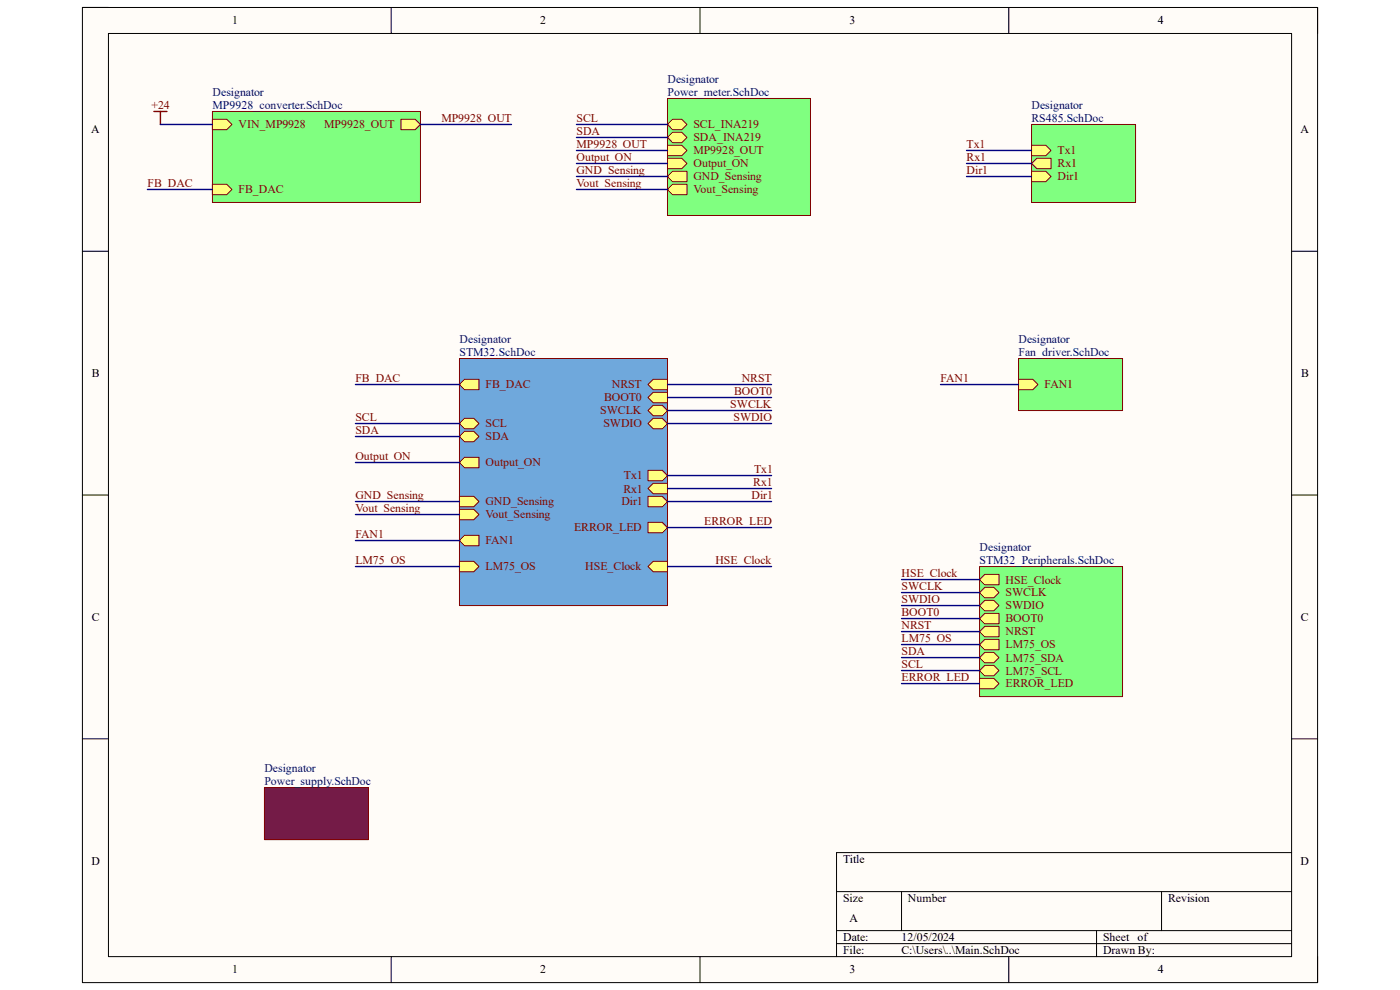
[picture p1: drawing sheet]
<svg xmlns="http://www.w3.org/2000/svg" width="297mm" height="210mm" viewBox="0 0 297 210" stroke-linecap="round" stroke-linejoin="round" font-family="sans-serif">
<path d="M17.5 1.6h262v206.8h-262z" fill-rule="evenodd" fill="#fffcf8"/>
<path d="M17.5 1.6h262v206.8h-262z" fill="none" stroke="#000" stroke-width=".21"/>
<path d="M23 7.1h251v195.8h-251z" fill-rule="evenodd" fill="#fffcf8"/>
<g fill="none" stroke="#000" stroke-width=".21">
<path d="M17.5 1.6h5.5M23 7.1h251v195.8h-251zM83 1.6v5.5M148.5 1.6v5.5M214 1.6v5.5M274 1.6h5.5v5.5M17.5 53.3h5.5M274 53.3h5.5M17.5 105h5.5M274 105h5.5M17.5 156.7h5.5M274 156.7h5.5"/>
<path d="M177.5 189.1h96.5M177.5 197.4h96.5M191.3 189.1v8.3M232.6 197.4v5.5M246.4 189.1v8.3M274 180.9h-96.5v22M83 202.9v5.5M148.5 202.9v5.5M177.5 200.2h96.5M214 202.9v5.5M279.5 202.9v5.5"/>
</g>
<path d="M218.8 26.4h22.1v16.6h-22.1z" fill-rule="evenodd" fill="#80ff80"/>
<path d="M218.8 26.4h22.1v16.6h-22.1z" fill="none" stroke="#800000" stroke-width=".21"/>
<path d="M218.8 30.8h3.1l1.1 1.1-1.1 1.1h-3.1z" fill-rule="evenodd" fill="#ffff80"/>
<path d="M218.8 30.8h3.1l1.1 1.1-1.1 1.1h-3.1z" fill="none" stroke="#800000" stroke-width=".21"/>
<path d="M218.8 34.7l1.1-1.1h3.1v2.2h-3.1z" fill-rule="evenodd" fill="#ffff80"/>
<path d="M218.8 34.7l1.1-1.1h3.1v2.2h-3.1z" fill="none" stroke="#800000" stroke-width=".21"/>
<path d="M218.8 36.3h3.1l1.1 1.1-1.1 1.1h-3.1z" fill-rule="evenodd" fill="#ffff80"/>
<path d="M218.8 36.3h3.1l1.1 1.1-1.1 1.1h-3.1z" fill="none" stroke="#800000" stroke-width=".21"/>
<path d="M56.1 167.1h22.1v11h-22.1z" fill-rule="evenodd" fill="#741b47"/>
<path d="M56.1 167.1h22.1v11h-22.1z" fill="none" stroke="#800000" stroke-width=".21"/>
<path d="M216.1 76.1h22v11h-22z" fill-rule="evenodd" fill="#80ff80"/>
<path d="M216.1 76.1h22v11h-22z" fill="none" stroke="#800000" stroke-width=".21"/>
<path d="M216.1 80.5h3l1.1 1.1-1.1 1.1h-3z" fill-rule="evenodd" fill="#ffff80"/>
<path d="M216.1 80.5h3l1.1 1.1-1.1 1.1h-3z" fill="none" stroke="#800000" stroke-width=".21"/>
<path d="M207.8 120.2h30.3v27.6h-30.3z" fill-rule="evenodd" fill="#80ff80"/>
<path d="M207.8 120.2h30.3v27.6h-30.3z" fill="none" stroke="#800000" stroke-width=".21"/>
<path d="M208.9 121.8h3v2.2h-3l-1.1-1.1z" fill-rule="evenodd" fill="#ffff80"/>
<path d="M208.9 121.8h3v2.2h-3l-1.1-1.1z" fill="none" stroke="#800000" stroke-width=".21"/>
<path d="M208.9 124.6h1.9l1.1 1.1-1.1 1.1h-1.9l-1.1-1.1z" fill-rule="evenodd" fill="#ffff80"/>
<path d="M208.9 124.6h1.9l1.1 1.1-1.1 1.1h-1.9l-1.1-1.1z" fill="none" stroke="#800000" stroke-width=".21"/>
<path d="M208.9 127.4h1.9l1.1 1.1-1.1 1.1h-1.9l-1.1-1.1z" fill-rule="evenodd" fill="#ffff80"/>
<path d="M208.9 127.4h1.9l1.1 1.1-1.1 1.1h-1.9l-1.1-1.1z" fill="none" stroke="#800000" stroke-width=".21"/>
<path d="M208.9 130.1h3v2.2h-3l-1.1-1.1z" fill-rule="evenodd" fill="#ffff80"/>
<path d="M208.9 130.1h3v2.2h-3l-1.1-1.1z" fill="none" stroke="#800000" stroke-width=".21"/>
<path d="M208.9 132.9h3v2.2h-3l-1.1-1.1z" fill-rule="evenodd" fill="#ffff80"/>
<path d="M208.9 132.9h3v2.2h-3l-1.1-1.1z" fill="none" stroke="#800000" stroke-width=".21"/>
<path d="M207.8 136.7l1.1-1.1h3v2.2h-3z" fill-rule="evenodd" fill="#ffff80"/>
<path d="M207.8 136.7l1.1-1.1h3v2.2h-3z" fill="none" stroke="#800000" stroke-width=".21"/>
<path d="M208.9 138.4h1.9l1.1 1.1-1.1 1.1h-1.9l-1.1-1.1z" fill-rule="evenodd" fill="#ffff80"/>
<path d="M208.9 138.4h1.9l1.1 1.1-1.1 1.1h-1.9l-1.1-1.1z" fill="none" stroke="#800000" stroke-width=".21"/>
<path d="M208.9 141.1h1.9l1.1 1.2-1.1 1.1h-1.9l-1.1-1.1z" fill-rule="evenodd" fill="#ffff80"/>
<path d="M208.9 141.1h1.9l1.1 1.2-1.1 1.1h-1.9l-1.1-1.1z" fill="none" stroke="#800000" stroke-width=".21"/>
<path d="M207.8 143.9h3l1.1 1.1-1.1 1.1h-3z" fill-rule="evenodd" fill="#ffff80"/>
<path d="M207.8 143.9h3l1.1 1.1-1.1 1.1h-3z" fill="none" stroke="#800000" stroke-width=".21"/>
<path d="M141.6 20.9h30.3v24.8h-30.3z" fill-rule="evenodd" fill="#80ff80"/>
<path d="M141.6 20.9h30.3v24.8h-30.3z" fill="none" stroke="#800000" stroke-width=".21"/>
<path d="M141.6 26.4l1.1-1.1h1.9l1.1 1.1-1.1 1.1h-1.9z" fill-rule="evenodd" fill="#ffff80"/>
<path d="M141.6 26.4l1.1-1.1h1.9l1.1 1.1-1.1 1.1h-1.9z" fill="none" stroke="#800000" stroke-width=".21"/>
<path d="M141.6 29.2l1.1-1.1h1.9l1.1 1.1-1.1 1.1h-1.9z" fill-rule="evenodd" fill="#ffff80"/>
<path d="M141.6 29.2l1.1-1.1h1.9l1.1 1.1-1.1 1.1h-1.9z" fill="none" stroke="#800000" stroke-width=".21"/>
<path d="M141.6 30.8h3l1.1 1.1-1.1 1.1h-3z" fill-rule="evenodd" fill="#ffff80"/>
<path d="M141.6 30.8h3l1.1 1.1-1.1 1.1h-3z" fill="none" stroke="#800000" stroke-width=".21"/>
<path d="M141.6 33.6h3l1.1 1.1-1.1 1.1h-3z" fill-rule="evenodd" fill="#ffff80"/>
<path d="M141.6 33.6h3l1.1 1.1-1.1 1.1h-3z" fill="none" stroke="#800000" stroke-width=".21"/>
<path d="M141.6 37.4l1.1-1.1h3v2.2h-3z" fill-rule="evenodd" fill="#ffff80"/>
<path d="M141.6 37.4l1.1-1.1h3v2.2h-3z" fill="none" stroke="#800000" stroke-width=".21"/>
<path d="M141.6 40.2l1.1-1.1h3v2.2h-3z" fill-rule="evenodd" fill="#ffff80"/>
<path d="M141.6 40.2l1.1-1.1h3v2.2h-3z" fill="none" stroke="#800000" stroke-width=".21"/>
<path d="M45.1 23.6h44.1v19.4h-44.1z" fill-rule="evenodd" fill="#80ff80"/>
<path d="M45.1 23.6h44.1v19.4h-44.1z" fill="none" stroke="#800000" stroke-width=".21"/>
<path d="M45.1 39.1h3l1.1 1.1-1.1 1.1h-3z" fill-rule="evenodd" fill="#ffff80"/>
<path d="M45.1 39.1h3l1.1 1.1-1.1 1.1h-3z" fill="none" stroke="#800000" stroke-width=".21"/>
<path d="M85.1 25.3h3l1.1 1.1-1.1 1.1h-3z" fill-rule="evenodd" fill="#ffff80"/>
<path d="M85.1 25.3h3l1.1 1.1-1.1 1.1h-3z" fill="none" stroke="#800000" stroke-width=".21"/>
<path d="M45.1 25.3h3l1.1 1.1-1.1 1.1h-3z" fill-rule="evenodd" fill="#ffff80"/>
<path d="M45.1 25.3h3l1.1 1.1-1.1 1.1h-3z" fill="none" stroke="#800000" stroke-width=".21"/>
<path d="M97.5 76.1h44.1v52.4h-44.1z" fill-rule="evenodd" fill="#6fa8dc"/>
<path d="M97.5 76.1h44.1v52.4h-44.1z" fill="none" stroke="#800000" stroke-width=".21"/>
<path d="M138.6 80.5h3v2.2h-3l-1.1-1.1z" fill-rule="evenodd" fill="#ffff80"/>
<path d="M138.6 80.5h3v2.2h-3l-1.1-1.1z" fill="none" stroke="#800000" stroke-width=".21"/>
<path d="M138.6 83.2h3v2.2h-3l-1.1-1.1z" fill-rule="evenodd" fill="#ffff80"/>
<path d="M138.6 83.2h3v2.2h-3l-1.1-1.1z" fill="none" stroke="#800000" stroke-width=".21"/>
<path d="M138.6 86h1.9l1.1 1.1-1.1 1.1h-1.9l-1.1-1.1z" fill-rule="evenodd" fill="#ffff80"/>
<path d="M138.6 86h1.9l1.1 1.1-1.1 1.1h-1.9l-1.1-1.1z" fill="none" stroke="#800000" stroke-width=".21"/>
<path d="M138.6 88.7h1.9l1.1 1.1-1.1 1.1h-1.9l-1.1-1.1z" fill-rule="evenodd" fill="#ffff80"/>
<path d="M138.6 88.7h1.9l1.1 1.1-1.1 1.1h-1.9l-1.1-1.1z" fill="none" stroke="#800000" stroke-width=".21"/>
<path d="M98.6 80.5h3v2.2h-3l-1.1-1.1z" fill-rule="evenodd" fill="#ffff80"/>
<path d="M98.6 80.5h3v2.2h-3l-1.1-1.1z" fill="none" stroke="#800000" stroke-width=".21"/>
<path d="M98.6 88.7h1.9l1.1 1.1-1.1 1.1h-1.9l-1.1-1.1z" fill-rule="evenodd" fill="#ffff80"/>
<path d="M98.6 88.7h1.9l1.1 1.1-1.1 1.1h-1.9l-1.1-1.1z" fill="none" stroke="#800000" stroke-width=".21"/>
<path d="M98.6 91.5h1.9l1.1 1.1-1.1 1.1h-1.9l-1.1-1.1z" fill-rule="evenodd" fill="#ffff80"/>
<path d="M98.6 91.5h1.9l1.1 1.1-1.1 1.1h-1.9l-1.1-1.1z" fill="none" stroke="#800000" stroke-width=".21"/>
<path d="M98.6 97h3v2.2h-3l-1.1-1.1z" fill-rule="evenodd" fill="#ffff80"/>
<path d="M98.6 97h3v2.2h-3l-1.1-1.1z" fill="none" stroke="#800000" stroke-width=".21"/>
<path d="M97.5 105.3h3l1.1 1.1-1.1 1.1h-3z" fill-rule="evenodd" fill="#ffff80"/>
<path d="M97.5 105.3h3l1.1 1.1-1.1 1.1h-3z" fill="none" stroke="#800000" stroke-width=".21"/>
<path d="M97.5 108.1h3l1.1 1.1-1.1 1.1h-3z" fill-rule="evenodd" fill="#ffff80"/>
<path d="M97.5 108.1h3l1.1 1.1-1.1 1.1h-3z" fill="none" stroke="#800000" stroke-width=".21"/>
<path d="M98.6 113.6h3v2.2h-3l-1.1-1.1z" fill-rule="evenodd" fill="#ffff80"/>
<path d="M98.6 113.6h3v2.2h-3l-1.1-1.1z" fill="none" stroke="#800000" stroke-width=".21"/>
<path d="M97.5 119.1h3l1.1 1.1-1.1 1.1h-3z" fill-rule="evenodd" fill="#ffff80"/>
<path d="M97.5 119.1h3l1.1 1.1-1.1 1.1h-3z" fill="none" stroke="#800000" stroke-width=".21"/>
<path d="M138.6 119.1h3v2.2h-3l-1.1-1.1z" fill-rule="evenodd" fill="#ffff80"/>
<path d="M138.6 119.1h3v2.2h-3l-1.1-1.1z" fill="none" stroke="#800000" stroke-width=".21"/>
<path d="M137.5 110.8h3l1.1 1.1-1.1 1.1h-3z" fill-rule="evenodd" fill="#ffff80"/>
<path d="M137.5 110.8h3l1.1 1.1-1.1 1.1h-3z" fill="none" stroke="#800000" stroke-width=".21"/>
<path d="M137.5 99.8h3l1.1 1.1-1.1 1.1h-3z" fill-rule="evenodd" fill="#ffff80"/>
<path d="M137.5 99.8h3l1.1 1.1-1.1 1.1h-3z" fill="none" stroke="#800000" stroke-width=".21"/>
<path d="M138.6 102.5h3v2.2h-3l-1.1-1.1z" fill-rule="evenodd" fill="#ffff80"/>
<path d="M138.6 102.5h3v2.2h-3l-1.1-1.1z" fill="none" stroke="#800000" stroke-width=".21"/>
<path d="M137.5 105.3h3l1.1 1.1-1.1 1.1h-3z" fill-rule="evenodd" fill="#ffff80"/>
<path d="M137.5 105.3h3l1.1 1.1-1.1 1.1h-3z" fill="none" stroke="#800000" stroke-width=".21"/>
<path d="M32.7 23.6h2.7M34 23.6v2.8" fill="none" stroke="#800000" stroke-width=".3"/>
<g fill="none" stroke="#000080" stroke-width=".3">
<path d="M34 26.4h11.1M89.2 26.4h19.3M122.3 26.4h19.3M122.3 37.4h19.3M122.3 34.7h19.3M122.3 29.2h19.3M122.3 31.9h19.3M205.1 37.4h13.7M205.1 34.7h13.7M205.1 31.9h13.7M31.3 40.2h13.8M122.3 40.2h19.3"/>
<path d="M75.4 89.8h22.1M75.4 92.6h22.1M75.4 98.1h22.1M75.4 81.6h22.1M141.6 89.8h22.1M141.6 81.6h22.1M141.6 84.3h22.1M141.6 87.1h22.1M199.5 81.6h16.6M75.4 106.4h22.1M75.4 109.2h22.1M75.4 114.7h22.1"/>
<path d="M141.6 106.4h22.1M141.6 111.9h22.1M141.6 100.9h22.1M141.6 103.6h22.1M75.4 120.2h22.1M141.6 120.2h22.1M191.3 122.9h16.5M191.3 125.7h16.5M191.3 128.5h16.5M191.3 131.2h16.5M191.3 134h16.5M191.3 136.7h16.5"/>
<path d="M191.3 139.5h16.5M191.3 142.3h16.5M191.3 145h16.5"/>
</g>
<g font-size="2.5">
<text x="49.3" y="5.2">1</text>
<text x="114.6" y="5.2">2</text>
<text x="180.2" y="5.2">3</text>
<text x="245.6" y="5.2">4</text>
<text x="19.3" y="28.3">A</text>
<text x="275.9" y="28.3">A</text>
<text x="19.5" y="80">B</text>
<text x="276" y="80">B</text>
<text x="19.5" y="131.7">C</text>
<text x="276" y="131.7">C</text>
<text x="19.4" y="183.4">D</text>
<text x="178.9" y="183">Title</text>
<text x="275.9" y="183.4">D</text>
<text x="178.9" y="191.3">Size</text>
<text x="192.6" y="191.3">Number</text>
<text x="247.8" y="191.3">Revision</text>
<text x="180.2" y="195.5">A</text>
<text x="178.9" y="199.6">Date:</text>
<text x="178.9" y="202.4">File:</text>
<text x="191.3" y="199.6">12/05/2024</text>
<text x="191.3" y="202.4">C:\Users\..\Main.SchDoc</text>
<text x="234" y="202.4">Drawn By:</text>
<text x="234" y="199.6">Sheet</text>
<text x="241.4" y="199.6">of</text>
<text x="49.3" y="206.5">1</text>
<text x="114.6" y="206.5">2</text>
<text x="180.2" y="206.5">3</text>
<text x="245.6" y="206.5">4</text>
</g>
<g font-size="2.5" fill="#000080">
<text x="141.6" y="17.6">Designator</text>
<text x="45.1" y="20.3">Designator</text>
<text x="45.1" y="23.1">MP9928_converter.SchDoc</text>
<text x="141.6" y="20.3">Power_meter.SchDoc</text>
<text x="218.8" y="23.1">Designator</text>
<text x="218.8" y="25.9">RS485.SchDoc</text>
<text x="97.5" y="72.7">Designator</text>
<text x="97.5" y="75.5">STM32.SchDoc</text>
<text x="216.1" y="72.7">Designator</text>
<text x="216.1" y="75.5">Fan_driver.SchDoc</text>
<text x="207.8" y="116.9">Designator</text>
<text x="207.8" y="119.6">STM32_Peripherals.SchDoc</text>
<text x="56.1" y="163.7">Designator</text>
<text x="56.1" y="166.5">Power_supply.SchDoc</text>
</g>
<g font-size="2.5" fill="#800000">
<text x="32.1" y="23.1">+24</text>
<text x="50.6" y="27.2">VIN_MP9928</text>
<text x="68.8" y="27.2">MP9928_OUT</text>
<text x="93.6" y="25.9">MP9928_OUT</text>
<text x="122.3" y="25.9">SCL</text>
<text x="122.3" y="28.6">SDA</text>
<text x="147.1" y="27.2">SCL_INA219</text>
<text x="147.1" y="30">SDA_INA219</text>
<text x="122.3" y="31.4">MP9928_OUT</text>
<text x="122.3" y="34.1">Output_ON</text>
<text x="147.1" y="32.7">MP9928_OUT</text>
<text x="147.1" y="35.5">Output_ON</text>
<text x="205.1" y="31.4">Tx1</text>
<text x="205.1" y="34.1">Rx1</text>
<text x="224.4" y="32.7">Tx1</text>
<text x="224.4" y="35.5">Rx1</text>
<text x="31.3" y="39.6">FB_DAC</text>
<text x="50.6" y="41">FB_DAC</text>
<text x="122.3" y="36.9">GND_Sensing</text>
<text x="122.3" y="39.6">Vout_Sensing</text>
<text x="147.1" y="38.3">GND_Sensing</text>
<text x="147.1" y="41">Vout_Sensing</text>
<text x="205.1" y="36.9">Dir1</text>
<text x="224.4" y="38.3">Dir1</text>
<text x="75.4" y="81">FB_DAC</text>
<text x="103" y="82.4">FB_DAC</text>
<text x="129.8" y="82.4">NRST</text>
<text x="155.7" y="83.8">BOOT0</text>
<text x="157.4" y="81">NRST</text>
<text x="199.5" y="81">FAN1</text>
<text x="221.6" y="82.4">FAN1</text>
<text x="75.4" y="89.3">SCL</text>
<text x="127.3" y="87.9">SWCLK</text>
<text x="128.1" y="85.1">BOOT0</text>
<text x="154.9" y="86.5">SWCLK</text>
<text x="155.6" y="89.3">SWDIO</text>
<text x="75.4" y="92">SDA</text>
<text x="103" y="90.7">SCL</text>
<text x="103" y="93.4">SDA</text>
<text x="128" y="90.7">SWDIO</text>
<text x="75.4" y="97.6">Output_ON</text>
<text x="103" y="98.9">Output_ON</text>
<text x="132.4" y="101.7">Tx1</text>
<text x="160" y="100.3">Tx1</text>
<text x="75.4" y="105.8">GND_Sensing</text>
<text x="103" y="107.2">GND_Sensing</text>
<text x="131.8" y="107.2">Dir1</text>
<text x="132.2" y="104.5">Rx1</text>
<text x="159.4" y="105.8">Dir1</text>
<text x="159.8" y="103.1">Rx1</text>
<text x="75.4" y="108.6">Vout_Sensing</text>
<text x="103" y="110">Vout_Sensing</text>
<text x="121.8" y="112.7">ERROR_LED</text>
<text x="149.4" y="111.3">ERROR_LED</text>
<text x="75.4" y="114.1">FAN1</text>
<text x="75.4" y="119.6">LM75_OS</text>
<text x="103" y="115.5">FAN1</text>
<text x="151.8" y="119.6">HSE_Clock</text>
<text x="103" y="121">LM75_OS</text>
<text x="124.2" y="121">HSE_Clock</text>
<text x="191.3" y="122.4">HSE_Clock</text>
<text x="191.3" y="125.1">SWCLK</text>
<text x="213.3" y="123.8">HSE_Clock</text>
<text x="191.3" y="127.9">SWDIO</text>
<text x="191.3" y="130.7">BOOT0</text>
<text x="213.3" y="126.5">SWCLK</text>
<text x="213.3" y="129.3">SWDIO</text>
<text x="191.3" y="133.4">NRST</text>
<text x="191.3" y="136.2">LM75_OS</text>
<text x="213.3" y="132">BOOT0</text>
<text x="213.3" y="134.8">NRST</text>
<text x="213.3" y="137.5">LM75_OS</text>
<text x="191.3" y="138.9">SDA</text>
<text x="191.3" y="141.7">SCL</text>
<text x="213.3" y="140.3">LM75_SDA</text>
<text x="213.3" y="143.1">LM75_SCL</text>
<text x="191.3" y="144.4">ERROR_LED</text>
<text x="213.3" y="145.8">ERROR_LED</text>
</g>
</svg>
